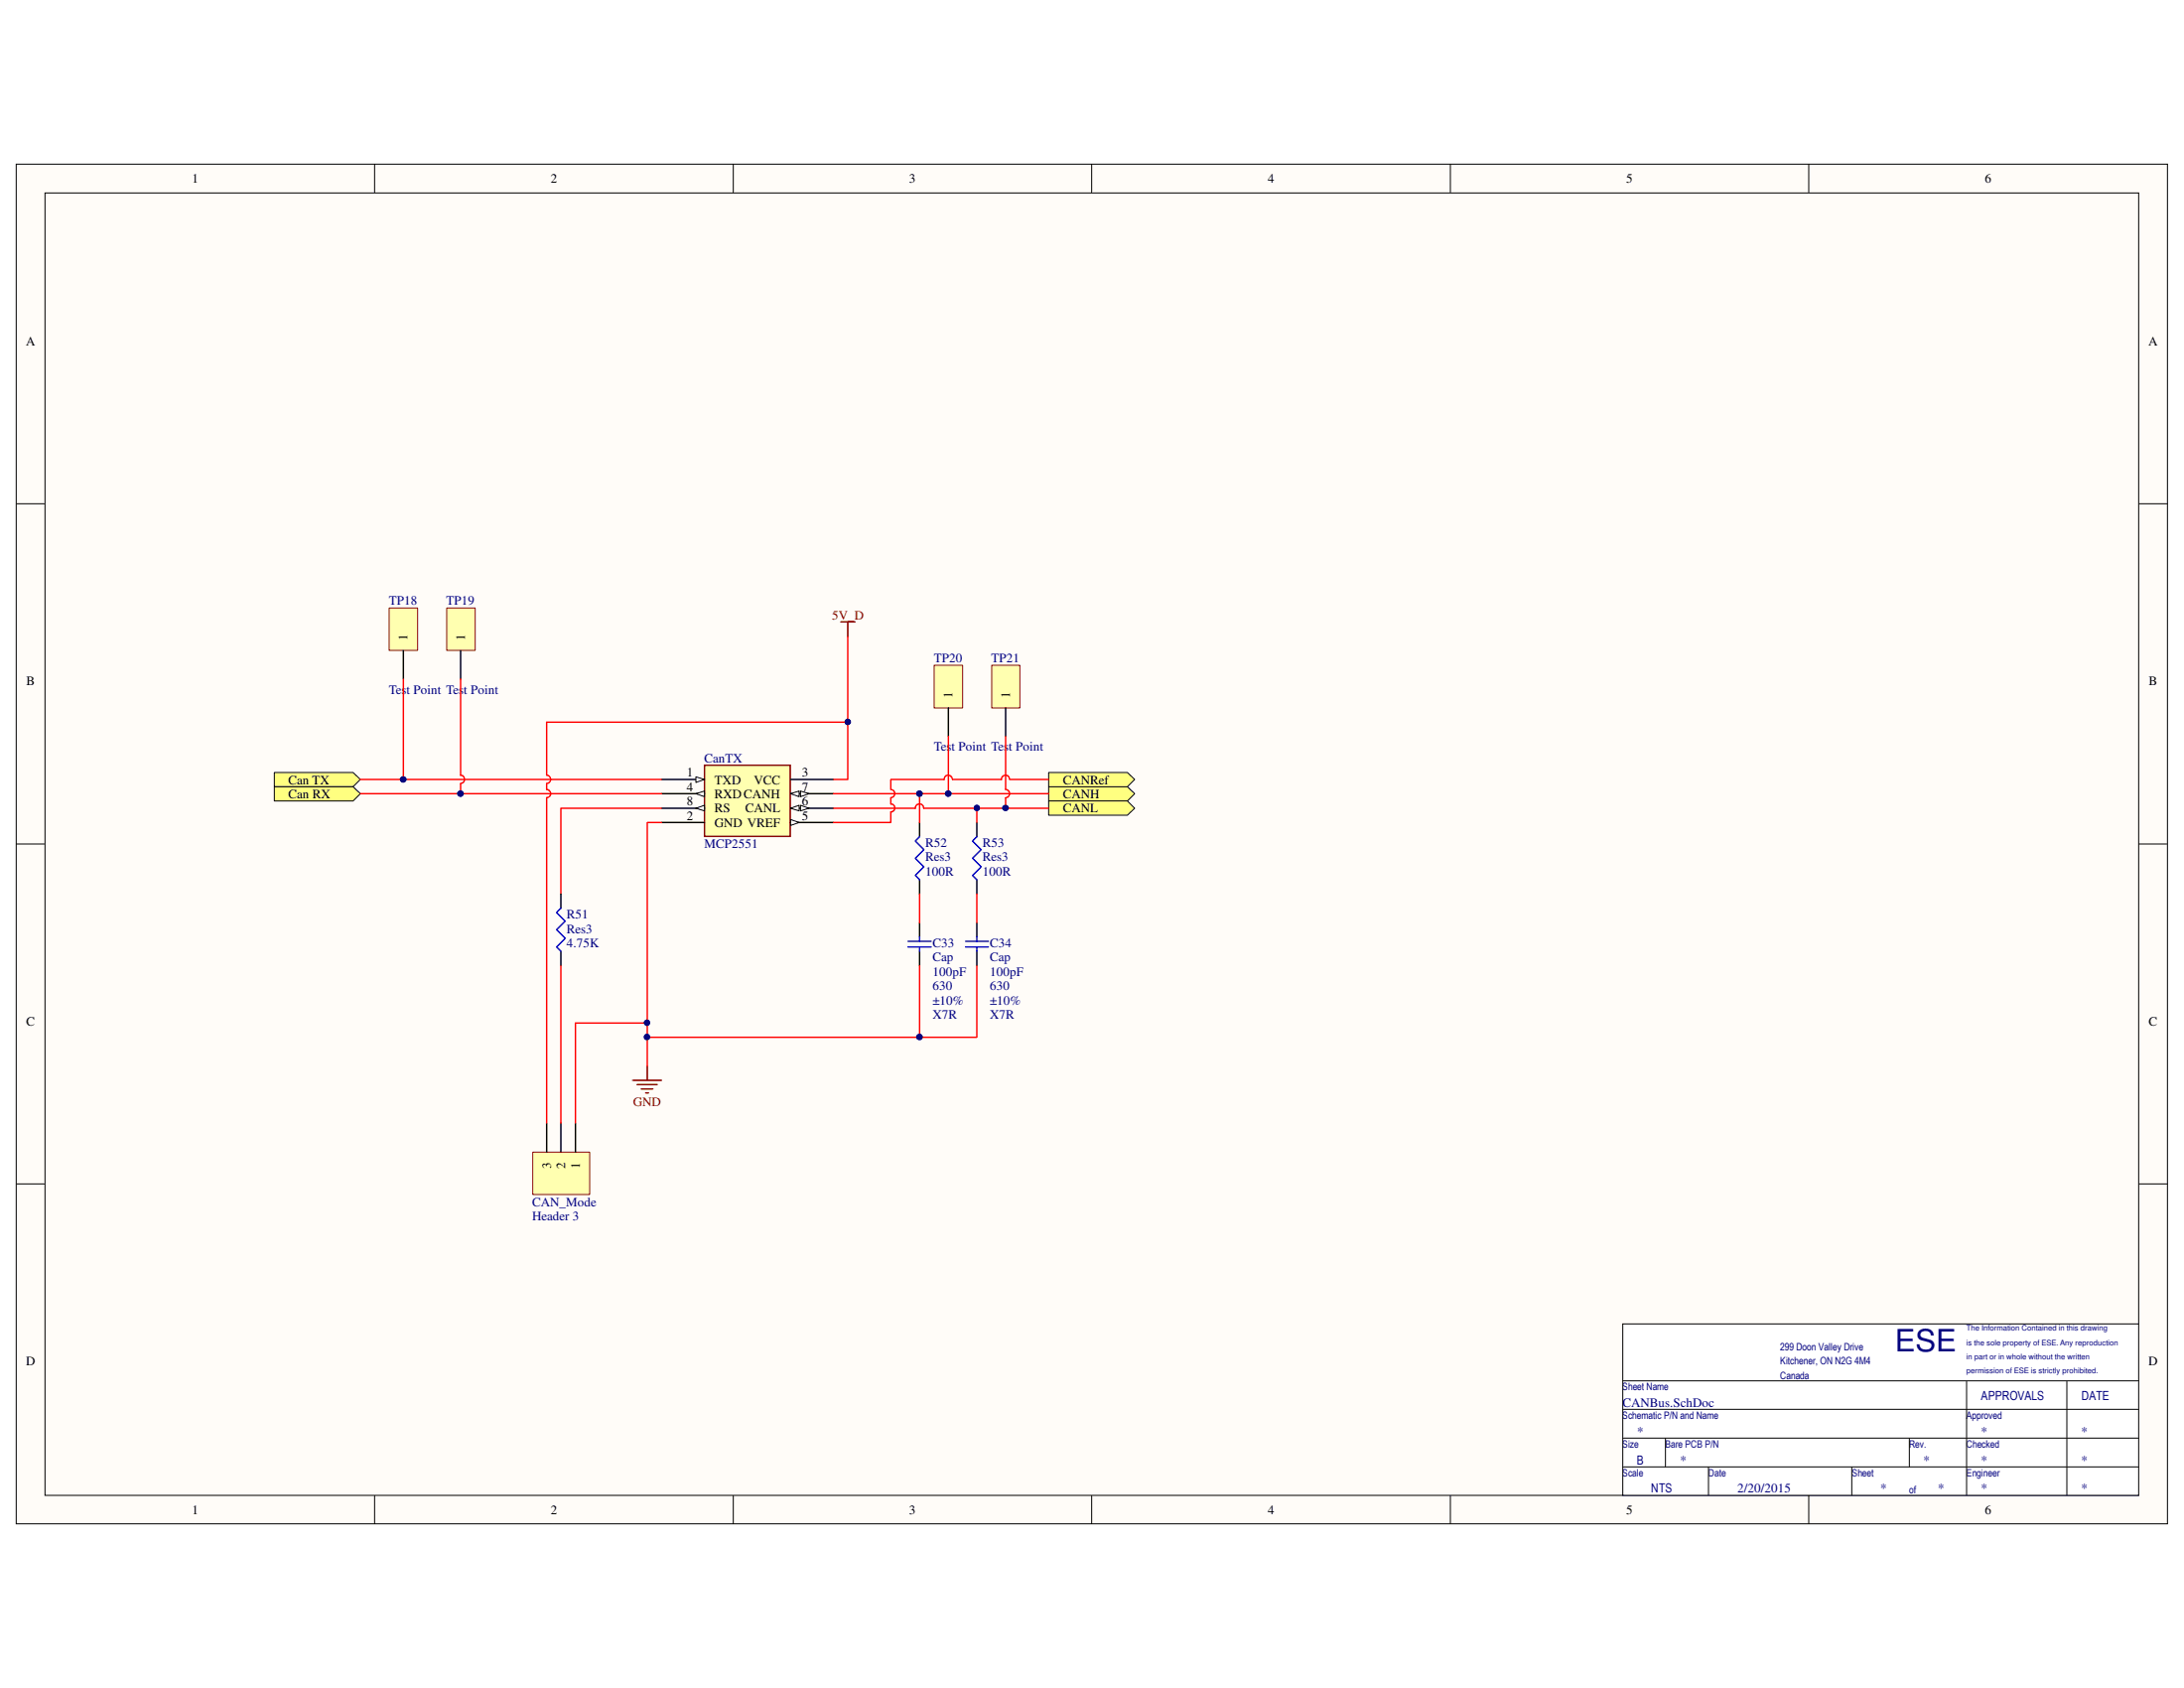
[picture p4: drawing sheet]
<svg xmlns="http://www.w3.org/2000/svg" width="279mm" height="216mm" viewBox="0 0 279 216" stroke-linecap="round" stroke-linejoin="round" font-family="sans-serif">
<path d="M2.1 21h275.2v173.9h-275.2z" fill="#fffcf8"/>
<path d="M2.1 21h275.2v173.9h-275.2z" fill="none" stroke="#000" stroke-width=".13"/>
<path d="M5.8 24.7h267.8v166.6h-267.8z" fill="#fffcf8"/>
<g fill="none" stroke="#000" stroke-width=".13">
<path d="M5.8 24.7h267.8v166.6h-267.8zM47.9 21v3.6M93.8 21v3.6M139.7 21v3.6M185.5 21v3.6M231.4 21v3.6M2.1 64.4h3.6M273.6 64.4h3.7M2.1 107.9h3.6M273.6 107.9h3.7M2.1 151.4h3.6M273.6 151.4h3.7"/>
<path d="M47.9 191.3v3.6M93.8 191.3v3.6M139.7 191.3v3.6M185.5 191.3v3.6M231.4 191.3v3.6"/>
</g>
<path d="M207.6 169.4h66v21.9h-66z" fill="#fff"/>
<path d="M207.6 176.6h66M207.6 169.3h66v22h-66zM251.6 176.6v14.7M264.4 176.6v14.7M207.6 180.3h66M207.6 183.9h66M207.6 187.6h66M213.1 183.9v3.7M218.6 187.6v3.7M236.9 187.6v3.7M244.3 183.9v3.7" fill="none" stroke="#000" stroke-width=".13"/>
<path d="M90.1 97.9h11v9.1h-11z" fill-rule="evenodd" fill="#ffffb0"/>
<path d="M90.1 97.9h11v9.1h-11z" fill="none" stroke="#800000" stroke-width=".18"/>
<path d="M84.6 99.7h5.5" fill="none" stroke="#000" stroke-width=".18"/>
<path d="M89 99.4l1.1 .3-1.1 .4z" fill="#fffcf8"/>
<path d="M89 99.4l1.1 .3-1.1 .4z" fill="none" stroke="#000" stroke-width=".13"/>
<path d="M84.6 101.5h5.5" fill="none" stroke="#000" stroke-width=".18"/>
<path d="M89 101.5l1.1-.3v.7z" fill="#fffcf8"/>
<path d="M89 101.5l1.1-.3v.7z" fill="none" stroke="#000" stroke-width=".13"/>
<path d="M84.6 103.4h5.5" fill="none" stroke="#000" stroke-width=".18"/>
<path d="M89 103.4l1.1-.4v.7z" fill="#fffcf8"/>
<path d="M89 103.4l1.1-.4v.7z" fill="none" stroke="#000" stroke-width=".13"/>
<path d="M101.1 99.7h5.5M84.6 105.2h5.5M101.1 101.5h5.5" fill="none" stroke="#000" stroke-width=".18"/>
<path d="M101.1 101.5l1.1-.3v.7z" fill="#fffcf8"/>
<path d="M101.1 101.5l1.1-.3v.7z" fill="none" stroke="#000" stroke-width=".13"/>
<path d="M102.4 101.2l1.1 .3-1.1 .4z" fill="#fffcf8"/>
<path d="M102.4 101.2l1.1 .3-1.1 .4z" fill="none" stroke="#000" stroke-width=".13"/>
<path d="M101.1 103.4h5.5" fill="none" stroke="#000" stroke-width=".18"/>
<path d="M101.1 103.4l1.1-.4v.7z" fill="#fffcf8"/>
<path d="M101.1 103.4l1.1-.4v.7z" fill="none" stroke="#000" stroke-width=".13"/>
<path d="M102.4 103l1.1 .4-1.1 .3z" fill="#fffcf8"/>
<path d="M102.4 103l1.1 .4-1.1 .3z" fill="none" stroke="#000" stroke-width=".13"/>
<path d="M101.1 105.2h5.5" fill="none" stroke="#000" stroke-width=".18"/>
<path d="M101.1 104.8l1.1 .4-1.1 .4z" fill="#fffcf8"/>
<path d="M101.1 104.8l1.1 .4-1.1 .4z" fill="none" stroke="#000" stroke-width=".13"/>
<path d="M107.6 79.5h1.8M108.5 79.5v1.9" fill="none" stroke="#800000" stroke-width=".18"/>
<path d="M108.5 81.4v18.3h-1.9" fill="none" stroke="#f00" stroke-width=".18"/>
<circle cx="108.5" cy="92.3" r=".34" fill="#000080"/>
<circle cx="108.5" cy="92.3" r=".34" fill="none" stroke="#000080" stroke-width=".13"/>
<path d="M80.9 138.2h3.7M81.5 138.7h2.6M82 139.3h1.5M82.6 139.8h.4M82.8 136.3v1.9" fill="none" stroke="#800000" stroke-width=".18"/>
<path d="M134.2 100.6h10l1 .9-1 .9h-10z" fill-rule="evenodd" fill="#ffff80"/>
<path d="M134.2 100.6h10l1 .9-1 .9h-10z" fill="none" stroke="#000" stroke-width=".13"/>
<path d="M134.2 102.4h10l1 1-1 .9h-10z" fill-rule="evenodd" fill="#ffff80"/>
<path d="M134.2 102.4h10l1 1-1 .9h-10z" fill="none" stroke="#000" stroke-width=".13"/>
<path d="M84.6 103.4h-12.8v10.9M117.6 101.5v3.7" fill="none" stroke="#f00" stroke-width=".18"/>
<path d="M71.8 114.3v1.9M117.6 105.2v1.8M117.6 112.5v1.8M117.6 118v1.8M125 105.2v1.8M125 112.5v1.8M125 118v1.8M71.8 121.7v1.8M117.6 121.7v1.8M125 121.7v1.8" fill="none" stroke="#000" stroke-width=".18"/>
<path d="M71.8 116.2l-.6 .5 1.1 1.1-1.1 1.1 1.1 1.1-1.1 1.1 .6 .6M117.6 107l-.5 .6 1.1 1.1-1.1 1.1 1.1 1.1-1.1 1.1 .5 .5M117.6 119.8v.6M125 107l-.6 .6 1.1 1.1-1.1 1.1 1.1 1.1-1.1 1.1 .6 .5M125 119.8v.6M116.2 120.4h2.9M116.2 121.1h2.9M117.6 121.1v.6M123.5 120.4h2.9M123.5 121.1h2.9M125 121.1v.6" fill="none" stroke="#00f" stroke-width=".18"/>
<circle cx="117.6" cy="101.5" r=".35" fill="#000080"/>
<circle cx="117.6" cy="101.5" r=".35" fill="none" stroke="#000080" stroke-width=".13"/>
<path d="M125 103.4v1.8" fill="none" stroke="#f00" stroke-width=".18"/>
<circle cx="125" cy="103.3" r=".34" fill="#000080"/>
<circle cx="125" cy="103.3" r=".34" fill="none" stroke="#000080" stroke-width=".13"/>
<path d="M117.6 114.3v3.7M125 114.3v3.7M117.6 123.5v9.2" fill="none" stroke="#f00" stroke-width=".18"/>
<circle cx="117.6" cy="132.6" r=".35" fill="#000080"/>
<circle cx="117.6" cy="132.6" r=".35" fill="none" stroke="#000080" stroke-width=".13"/>
<path d="M125 123.5v9.2h-42.2" fill="none" stroke="#f00" stroke-width=".18"/>
<circle cx="82.8" cy="132.6" r=".34" fill="#000080"/>
<circle cx="82.8" cy="132.6" r=".34" fill="none" stroke="#000080" stroke-width=".13"/>
<circle cx="117.6" cy="132.6" r=".35" fill="#000080"/>
<circle cx="117.6" cy="132.6" r=".35" fill="none" stroke="#000080" stroke-width=".13"/>
<path d="M68.2 147.4h7.2v5.4h-7.2z" fill="#ffffb0"/>
<path d="M68.2 147.4h7.2v5.4h-7.2z" fill="none" stroke="#800000" stroke-width=".13"/>
<path d="M69.9 143.6v3.7M71.8 143.6v3.7M73.6 143.6v3.7" fill="none" stroke="#000" stroke-width=".18"/>
<path d="M71.8 123.5v20.1" fill="none" stroke="#f00" stroke-width=".18"/>
<path d="M35.1 98.8h10.1l.9 .9-.9 .9h-10.1z" fill-rule="evenodd" fill="#ffff80"/>
<path d="M35.1 98.8h10.1l.9 .9-.9 .9h-10.1z" fill="none" stroke="#000" stroke-width=".13"/>
<path d="M35.1 100.6h10.1l.9 .9-.9 .9h-10.1z" fill-rule="evenodd" fill="#ffff80"/>
<path d="M35.1 100.6h10.1l.9 .9-.9 .9h-10.1z" fill="none" stroke="#000" stroke-width=".13"/>
<path d="M46.1 99.7h38.5" fill="none" stroke="#f00" stroke-width=".18"/>
<circle cx="51.6" cy="99.7" r=".35" fill="#000080"/>
<circle cx="51.6" cy="99.7" r=".35" fill="none" stroke="#000080" stroke-width=".13"/>
<path d="M46.1 101.5h38.5" fill="none" stroke="#f00" stroke-width=".18"/>
<circle cx="58.9" cy="101.5" r=".35" fill="#000080"/>
<circle cx="58.9" cy="101.5" r=".35" fill="none" stroke="#000080" stroke-width=".13"/>
<path d="M84.6 105.2h-1.8v31.1" fill="none" stroke="#f00" stroke-width=".18"/>
<circle cx="82.8" cy="132.6" r=".34" fill="#000080"/>
<circle cx="82.8" cy="132.6" r=".34" fill="none" stroke="#000080" stroke-width=".13"/>
<circle cx="82.8" cy="130.8" r=".33" fill="#000080"/>
<circle cx="82.8" cy="130.8" r=".33" fill="none" stroke="#000080" stroke-width=".13"/>
<path d="M82.8 130.9h-9.2v12.7" fill="none" stroke="#f00" stroke-width=".18"/>
<circle cx="82.8" cy="130.8" r=".33" fill="#000080"/>
<circle cx="82.8" cy="130.8" r=".33" fill="none" stroke="#000080" stroke-width=".13"/>
<path d="M108.5 92.4h-38.6v6.7a.53 .53 0 0 1 .5 .6 .53 .53 0 0 1-.5 .5M69.9 100.2v.8a.53 .53 0 0 1 .5 .5 .53 .53 0 0 1-.5 .5M69.9 102.1v41.5" fill="none" stroke="#f00" stroke-width=".18"/>
<circle cx="108.5" cy="92.3" r=".34" fill="#000080"/>
<circle cx="108.5" cy="92.3" r=".34" fill="none" stroke="#000080" stroke-width=".13"/>
<path d="M49.8 77.8h3.6v5.4h-3.6z" fill="#ffffb0"/>
<path d="M49.8 77.8h3.6v5.4h-3.6z" fill="none" stroke="#800000" stroke-width=".13"/>
<path d="M51.6 83.2v3.7" fill="none" stroke="#000" stroke-width=".18"/>
<path d="M57.2 77.8h3.6v5.4h-3.6z" fill="#ffffb0"/>
<path d="M57.1 77.8h3.7v5.4h-3.7z" fill="none" stroke="#800000" stroke-width=".13"/>
<path d="M58.9 83.2v3.7" fill="none" stroke="#000" stroke-width=".18"/>
<path d="M119.5 85.1h3.6v5.5h-3.6z" fill="#ffffb0"/>
<path d="M119.5 85.1h3.6v5.5h-3.6z" fill="none" stroke="#800000" stroke-width=".13"/>
<path d="M121.3 90.6v3.6" fill="none" stroke="#000" stroke-width=".18"/>
<path d="M126.9 85.1h3.6v5.5h-3.6z" fill="#ffffb0"/>
<path d="M126.9 85.1h3.6v5.5h-3.6z" fill="none" stroke="#800000" stroke-width=".13"/>
<path d="M128.7 90.6v3.6" fill="none" stroke="#000" stroke-width=".18"/>
<path d="M51.6 86.9v12.8" fill="none" stroke="#f00" stroke-width=".18"/>
<circle cx="51.6" cy="99.7" r=".35" fill="#000080"/>
<circle cx="51.6" cy="99.7" r=".35" fill="none" stroke="#000080" stroke-width=".13"/>
<path d="M58.9 86.9v12.2a.53 .53 0 0 1 .5 .6 .53 .53 0 0 1-.5 .5M58.9 100.2v1.3" fill="none" stroke="#f00" stroke-width=".18"/>
<circle cx="58.9" cy="101.5" r=".35" fill="#000080"/>
<circle cx="58.9" cy="101.5" r=".35" fill="none" stroke="#000080" stroke-width=".13"/>
<path d="M106.6 101.5h27.6" fill="none" stroke="#f00" stroke-width=".18"/>
<circle cx="117.6" cy="101.5" r=".35" fill="#000080"/>
<circle cx="117.6" cy="101.5" r=".35" fill="none" stroke="#000080" stroke-width=".13"/>
<circle cx="121.3" cy="101.5" r=".35" fill="#000080"/>
<circle cx="121.3" cy="101.5" r=".35" fill="none" stroke="#000080" stroke-width=".13"/>
<path d="M121.3 94.2v7.3" fill="none" stroke="#f00" stroke-width=".18"/>
<circle cx="121.3" cy="101.5" r=".35" fill="#000080"/>
<circle cx="121.3" cy="101.5" r=".35" fill="none" stroke="#000080" stroke-width=".13"/>
<path d="M106.6 103.4h10.5a.53 .53 0 0 1 .5-.6 .53 .53 0 0 1 .6 .6M118.2 103.4h16" fill="none" stroke="#f00" stroke-width=".18"/>
<circle cx="125" cy="103.3" r=".34" fill="#000080"/>
<circle cx="125" cy="103.3" r=".34" fill="none" stroke="#000080" stroke-width=".13"/>
<circle cx="128.6" cy="103.3" r=".34" fill="#000080"/>
<circle cx="128.6" cy="103.3" r=".34" fill="none" stroke="#000080" stroke-width=".13"/>
<path d="M128.7 94.2v6.8a.53 .53 0 0 1 .5 .5 .53 .53 0 0 1-.5 .5M128.7 102.1v1.3" fill="none" stroke="#f00" stroke-width=".18"/>
<circle cx="128.6" cy="103.3" r=".34" fill="#000080"/>
<circle cx="128.6" cy="103.3" r=".34" fill="none" stroke="#000080" stroke-width=".13"/>
<path d="M134.2 98.8h10l1 .9-1 .9h-10z" fill-rule="evenodd" fill="#ffff80"/>
<path d="M134.2 98.8h10l1 .9-1 .9h-10z" fill="none" stroke="#000" stroke-width=".13"/>
<path d="M121.8 99.7a.53 .53 0 0 0-.5-.6 .53 .53 0 0 0-.5 .6h-6.8v1.3a.53 .53 0 0 1 .5 .5 .53 .53 0 0 1-.5 .5M121.9 99.7h6.2a.53 .53 0 0 1 .5-.6 .53 .53 0 0 1 .6 .6M129.2 99.7h5M114 103.9v1.3h-7.4M114 102.1v.7a.51 .51 0 0 1 .5 .5 .51 .51 0 0 1-.5 .5" fill="none" stroke="#f00" stroke-width=".18"/>
<text font-size="3.9" fill="#000080" x="242.4" y="172.8">ESE</text>
<g font-size="1.7">
<text x="24.6" y="23.4">1</text>
<text x="70.5" y="23.4">2</text>
<text x="116.3" y="23.4">3</text>
<text x="162.2" y="23.4">4</text>
<text x="208.1" y="23.4">5</text>
<text x="254" y="23.4">6</text>
<text x="3.3" y="44.2">A</text>
<text x="274.9" y="44.2">A</text>
<text x="52.2" y="82" transform="rotate(-90 52.2 82)">1</text>
<text x="59.5" y="82" transform="rotate(-90 59.5 82)">1</text>
<text x="3.3" y="87.7">B</text>
<text x="121.9" y="89.3" transform="rotate(-90 121.9 89.3)">1</text>
<text x="129.2" y="89.3" transform="rotate(-90 129.2 89.3)">1</text>
<text x="274.9" y="87.7">B</text>
<text x="36.9" y="100.3">Can TX</text>
<text x="87.8" y="99.4">1</text>
<text x="87.8" y="101.2">4</text>
<text x="91.4" y="100.3">TXD</text>
<text x="96.5" y="100.3">VCC</text>
<text x="102.6" y="99.4">3</text>
<text x="102.6" y="101.2">7</text>
<text x="136" y="100.3">CANRef</text>
<text x="36.9" y="102.1">Can RX</text>
<text x="87.8" y="103">8</text>
<text x="87.8" y="104.9">2</text>
<text x="91.4" y="102.1">RXDCANH</text>
<text x="91.4" y="103.9">RS</text>
<text x="91.4" y="105.8">GND VREF</text>
<text x="95.4" y="103.9">CANL</text>
<text x="102.6" y="103">6</text>
<text x="102.6" y="104.9">5</text>
<text x="136" y="102.1">CANH</text>
<text x="136" y="103.9">CANL</text>
<text x="3.3" y="131.2">C</text>
<text x="274.9" y="131.2">C</text>
<text x="70.5" y="149.4" transform="rotate(-90 70.5 149.4)">3</text>
<text x="72.3" y="149.4" transform="rotate(-90 72.3 149.4)">2</text>
<text x="74.2" y="149.4" transform="rotate(-90 74.2 149.4)">1</text>
<text x="3.3" y="174.7">D</text>
<text x="274.9" y="174.7">D</text>
<text x="24.6" y="193.7">1</text>
<text x="70.5" y="193.7">2</text>
<text x="116.3" y="193.7">3</text>
<text x="162.2" y="193.7">4</text>
<text x="208.1" y="193.7">5</text>
<text x="254" y="193.7">6</text>
</g>
<g font-size="1.7" fill="#000080">
<text x="49.8" y="77.4">TP18</text>
<text x="57.1" y="77.4">TP19</text>
<text x="49.8" y="88.7">Test Point Test Point</text>
<text x="119.5" y="84.7">TP20</text>
<text x="126.8" y="84.7">TP21</text>
<text x="90.1" y="97.5">CanTX</text>
<text x="119.5" y="96.1">Test Point Test Point</text>
<text x="90.1" y="108.5">MCP2551</text>
<text x="118.4" y="112">100R</text>
<text x="118.4" y="108.3">R52</text>
<text x="118.4" y="110.2">Res3</text>
<text x="125.7" y="112">100R</text>
<text x="125.7" y="108.3">R53</text>
<text x="125.7" y="110.2">Res3</text>
<text x="72.5" y="117.5">R51</text>
<text x="72.5" y="119.3">Res3</text>
<text x="72.5" y="121.2">4.75K</text>
<text x="119.3" y="121.2">C33</text>
<text x="119.3" y="123">Cap</text>
<text x="119.3" y="124.8">100pF</text>
<text x="126.7" y="124.8">100pF</text>
<text x="126.7" y="121.2">C34</text>
<text x="126.7" y="123">Cap</text>
<text x="119.3" y="126.7">630</text>
<text x="119.3" y="128.5">±10%</text>
<text x="119.3" y="130.3">X7R</text>
<text x="126.7" y="126.7">630</text>
<text x="126.7" y="128.5">±10%</text>
<text x="126.7" y="130.3">X7R</text>
<text x="68.1" y="154.3">CAN_Mode</text>
<text x="68.1" y="156.1">Header 3</text>
<text x="207.6" y="179.9">CANBus.SchDoc</text>
<text x="209.4" y="183.6">*</text>
<text x="253.4" y="183.6">*</text>
<text x="266.3" y="183.6">*</text>
<text x="214.9" y="187.3">*</text>
<text x="222.3" y="190.9">2/20/2015</text>
<text x="240.6" y="190.9">*</text>
<text x="246.1" y="187.3">*</text>
<text x="247.9" y="190.9">*</text>
<text x="253.4" y="190.9">*</text>
<text x="253.4" y="187.3">*</text>
<text x="266.3" y="190.9">*</text>
<text x="266.3" y="187.3">*</text>
</g>
<g font-size="1.7" fill="#800000">
<text x="106.5" y="79.2">5V_D</text>
<text x="81" y="141.5">GND</text>
</g>
<g font-size="1.6" fill="#000080">
<text x="253.4" y="179">APPROVALS</text>
<text x="266.3" y="179">DATE</text>
<text x="209.4" y="187.3">B</text>
<text x="211.2" y="190.9">NTS</text>
</g>
<g font-size="1.3" fill="#000080">
<text x="227.8" y="172.7">299 Doon Valley Drive</text>
<text x="207.6" y="177.8">Sheet Name</text>
<text x="227.8" y="174.5">Kitchener, ON N2G 4M4</text>
<text x="227.8" y="176.4">Canada</text>
<text x="207.6" y="181.5">Schematic P/N and Name</text>
<text x="207.6" y="185.2">Size</text>
<text x="213.1" y="185.2">Bare PCB P/N</text>
<text x="244.3" y="185.2">Rev.</text>
<text x="251.6" y="181.5">Approved</text>
<text x="251.6" y="185.2">Checked</text>
<text x="207.6" y="188.8">Scale</text>
<text x="218.6" y="188.8">Date</text>
<text x="236.9" y="188.8">Sheet</text>
<text x="244.3" y="191">of</text>
<text x="251.6" y="188.8">Engineer</text>
</g>
<g font-size="1" fill="#000080">
<text x="251.6" y="172">is the sole property of ESE. Any reproduction</text>
<text x="251.6" y="170.2">The Information Contained in this drawing</text>
<text x="251.6" y="173.9">in part or in whole without the written</text>
<text x="251.6" y="175.7">permission of ESE is strictly prohibited.</text>
</g>
</svg>
